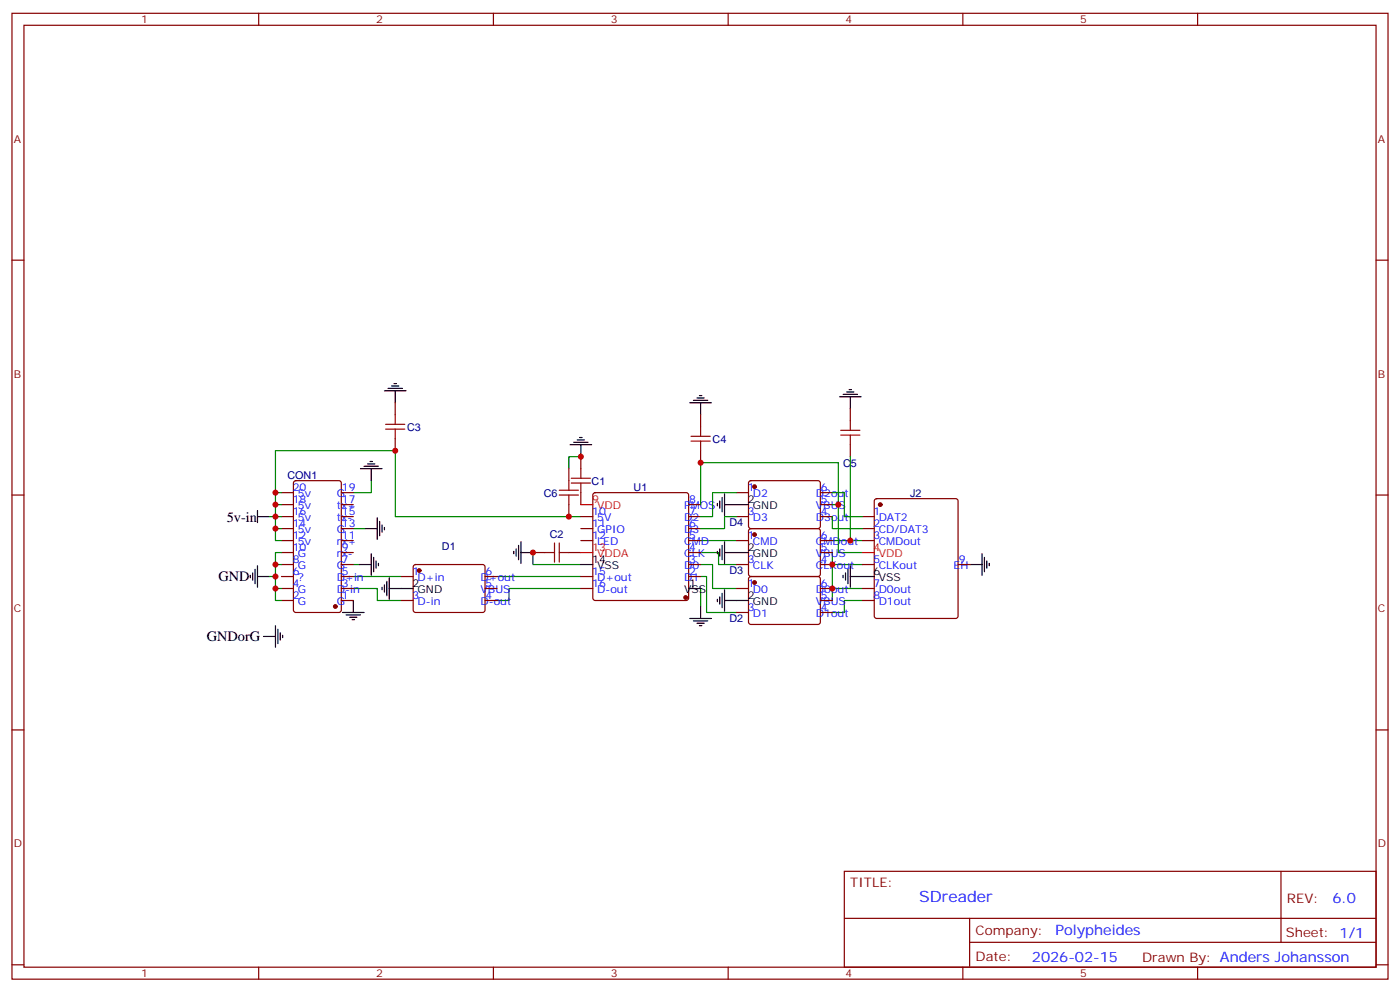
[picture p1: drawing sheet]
<svg xmlns="http://www.w3.org/2000/svg" width="412mm" height="292mm" viewBox="0 0 412 292" stroke-linecap="round" stroke-linejoin="round" font-family="sans-serif">
<g fill="none" stroke="#008700" stroke-width=".35">
<path d="M171.1 134.4h-3.5v3.6M250.5 134.4v24.7M79.4 152.1h1.7v3.5h1.8M81.1 145v-12.3h35.3v19.4h54.7M81.1 155.6v3.5h1.8M82.9 148.6h-1.8v3.5h1.8M82.9 145h-1.8v3.6M104.1 155.6h3.5M109.4 141.5v3.5h-5.3M206.4 148.6v-12.4h40.5v12.4M206.4 159.1h10.6M217 145h-7.1v7.1h-3.5"/>
<path d="M217 152.1h-3.6v3.5h-7M245.2 148.6h1.7v14.1h7.1M245.2 152.1v3.5h8.8M245.2 145h3.5v7.1h5.3M245.2 159.1h8.8M79.4 169.7h1.7M81.1 173.2h1.8M82.9 166.2h-1.8v10.6h1.8M82.9 162.7h-1.8v3.5M104.1 173.2h7v3.6h7.1M104.1 169.7h14.1M104.1 166.2h1.7"/>
<path d="M146.4 169.7h24.7M157 162.7v3.5h14.1M171.1 173.2h-21.2v3.6h-3.5M206.4 162.7h5.3v3.5h5.3M206.4 166.2h3.5v7h7.1M206.4 169.7h1.7v10.6h8.9M206.4 173.2v5.3M245.2 166.2h8.8M245.2 162.7v14.1M245.2 173.2h8.8M254 176.8h-5.3v3.5h-3.5"/>
</g>
<g fill="none" stroke="#a10000" stroke-width=".35">
<path d="M113.6 126.3h5.6M113.6 124.9h5.6M116.4 122.1v2.8M116.4 126.3v2.9M171.1 138v2.8M203.6 129.9h5.6M203.6 128.4h5.6M206.4 125.6v2.8M206.4 129.9v2.8M247.6 128.1h5.7M247.6 126.7h5.7M250.5 123.9v2.8"/>
<path d="M250.5 128.1v2.8M163.3 159.8v5.7M164.7 145.7h5.7M164.7 144.3h5.7M164.7 159.8v5.7M167.6 141.5v2.8M167.6 145.7v2.9M168.3 140.8h5.6M168.3 142.2h5.6M171.1 142.2v2.8M160.5 162.7h2.8M164.7 162.7h2.9"/>
</g>
<g fill="none" stroke="#870000" stroke-width=".35">
<path d="M3.5 3.9h405.4v284.4h-405.4zM7.1 7.4h398.2v277.3h-398.2zM76.2 3.9v3.5M145.3 3.9v3.5M214.5 3.9v3.5M283.6 3.9v3.5M352.8 3.9v3.5M3.5 76.6h3.6M405.3 76.6h3.6M116.4 118.6v3.5M116.4 129.2v3.5M167.6 138v3.5"/>
<path d="M171.1 134.4v3.6M206.4 122.1v3.5M206.4 132.7v3.5M250.5 120.3v3.6M250.5 130.9v3.5M3.5 145.7h3.6M82.9 159.1h3.5M82.9 145h3.5M82.9 148.6h3.5M82.9 152.1h3.5M82.9 155.6h3.5M86.7 141.7l.4-.2h12.7l.7 .4v37.7l-.4 .6-13 .1-.6-.5-.1-37.6z"/>
<path d="M100.5 159.1h3.6M100.5 145h3.6M100.5 148.6h3.6M100.5 152.1h3.6M100.5 155.6h3.6M167.6 148.6v3.5M171.1 159.1h3.5M171.1 145v3.6M171.1 152.1h3.5M171.1 155.6h3.5M174.9 145.2l.4-.2h26.8l.5 .2 .2 .5v30.4l-.2 .5-.5 .2h-26.8l-.5-.3-.2-.4v-30.4zM202.8 159.1h3.6"/>
<path d="M202.8 148.6h3.6M202.8 152.1h3.6M202.8 155.6h3.6M217 159.1h3.5M217 145h3.5M217 152.1h3.5M220.7 155.8l.5-.2 20 .1 .5 .6-.1 13-.7 .4h-20l-.4-.7v-12.7zM220.7 141.7l.5-.2 20 .1 .5 .6-.1 13-.7 .4-20-.1-.4-.6v-12.7zM241.7 159.1h3.5M241.7 145h3.5M241.7 148.6h3.5M241.7 152.1h3.5"/>
<path d="M254 159.1h3.5M254 152.1h3.5M254 155.6h3.5M257.8 147l.4-.2h23.3l.5 .2 .2 .5v33.9l-.2 .5-.5 .2h-23.3l-.5-.3-.2-.4v-33.9zM405.3 145.7h3.6M82.9 173.2h3.5M82.9 176.8h3.5M82.9 166.2h3.5M82.9 162.7h3.5M82.9 169.7h3.5M100.5 173.2h3.6M100.5 176.8h3.6"/>
<path d="M100.5 166.2h3.6M100.5 162.7h3.6M100.5 169.7h3.6M118.2 176.8h3.5M118.2 169.7h3.5M121.9 166.4l.5-.2h20l.5 .7-.1 13-.6 .4-20.1-.1-.4-.6v-12.7zM142.9 173.2h3.5M142.9 176.8h3.5M142.9 169.7h3.5M157 162.7h3.5M167.6 162.7h3.5M171.1 173.2h3.5"/>
<path d="M171.1 169.7h3.5M202.8 166.2h3.6M202.8 162.7h3.6M202.8 169.7h3.6M217 173.2h3.5M217 166.2h3.5M220.7 169.9l.5-.2 20 .1 .5 .6-.1 13-.7 .4h-20l-.4-.7v-12.7zM241.7 173.2h3.5M241.7 176.8h3.5M241.7 166.2h3.5M241.7 162.7h3.5M254 173.2h3.5"/>
<path d="M254 176.8h3.5M254 166.2h3.5M282.2 166.2h3.6M217 180.3h3.5M241.7 180.3h3.5M3.5 214.9h3.6M405.3 214.9h3.6M248.7 256.5h156.6v28.2h-156.6zM377.3 256.5v20.9M248.7 270.4h156.5M285.6 277.4h119.6M285.6 270.4v14.1"/>
<path d="M3.5 284h3.6M76.2 284.7v3.6M145.3 284.7v3.6M214.5 284.7v3.6M283.6 284.7v3.6M352.8 284.7v3.6M405.3 284h3.6"/>
</g>
<g fill="none" stroke="#000" stroke-width=".35">
<path d="M113.2 115h6.4M114.3 114.3h4.2M115.4 113.6h2.1M116.1 112.9h.7M116.4 115v3.6M203.2 118.6h6.3M204.3 117.9h4.2M205.3 117.2h2.1M206 116.5h.7M206.4 118.6v3.5M247.3 116.8h6.3M248.4 116.1h4.2"/>
<path d="M249.4 115.4h2.1M250.1 114.7h.7M250.5 116.8v3.5M106.2 138h6.3M107.2 137.3h4.3M108.3 136.6h2.1M109 135.9h.7M109.4 138v3.5M167.9 130.9h6.4M169 130.2h4.2M170 129.5h2.2M170.7 128.8h.7"/>
<path d="M171.1 130.9v3.5M75.8 150.3v3.5M75.8 152.1h3.6M107.6 155.6h3.5M111.1 152.4v6.4M111.8 153.5v4.2M112.5 154.6v2.1M113.2 155.3v.7M153.5 159.5v6.3M211.3 148.2v.7M212 147.5v2.1M212.7 146.4v4.3"/>
<path d="M213.4 145.4v6.3M213.4 159.5v6.3M213.4 148.6h7.1M73.7 169.4v.7M74.4 168.7v2.1M75.1 167.6v4.2M75.8 169.7h3.6M75.8 166.5v6.4M104.1 176.8v3.5M105.8 166.2h3.6M109.4 163v6.4M110.1 164.1v4.2"/>
<path d="M110.8 165.1v2.2M111.5 165.8v.7M112.5 172.9v.7M113.2 172.2v2.1M113.9 171.1v4.3M114.7 173.2h7M114.7 170.1v6.3M151.3 162.3v.7M152 161.6v2.1M152.8 160.5v4.3M153.5 162.7h3.5M171.1 166.2h3.5"/>
<path d="M202.8 173.2h3.6M206.4 178.5v3.6M211.3 162.3v.7M211.3 176.4v.7M212 161.6v2.1M212 175.7v2.1M212.7 160.5v4.3M212.7 174.7v4.2M213.4 176.8h7.1M213.4 173.6v6.4M213.4 162.7h7.1M248.4 169.4v.7"/>
<path d="M249.1 168.7v2.1M249.8 167.6v4.2M250.5 166.5v6.4M250.5 169.7h7M285.8 166.2h3.5M289.3 163v6.4M290 164.1v4.2M290.7 165.1v2.2M291.4 165.8v.7M77.6 187.4h3.5M81.1 184.2v6.3M81.8 185.2v4.3"/>
<path d="M82.5 186.3v2.1M83.3 187v.7M100.9 180.3h6.3M102 181h4.2M103 181.7h2.1M103.7 182.4h.7M203.2 182.1h6.3M204.3 182.8h4.2M205.3 183.5h2.1M206 184.2h.7"/>
</g>
<g fill="#870000" stroke="#870000" stroke-width=".35">
<circle cx="222.2" cy="171.5" r=".53"/>
<circle cx="222.2" cy="157.4" r=".53"/>
<circle cx="123.5" cy="168" r=".53"/>
<circle cx="98.8" cy="178.5" r=".53"/>
<circle cx="202" cy="175.9" r=".53"/>
<circle cx="259.3" cy="148.6" r=".53"/>
<circle cx="222.2" cy="143.3" r=".53"/>
</g>
<path d="M171.1 148.6h3.5M171.1 162.7h3.5M254 162.7h3.5" fill="none" stroke="#f00" stroke-width=".35"/>
<g fill="#c00">
<circle cx="171.1" cy="134.4" r=".88"/>
<circle cx="167.6" cy="152.1" r=".88"/>
<circle cx="157" cy="162.7" r=".88"/>
<circle cx="81.1" cy="155.6" r=".88"/>
<circle cx="81.1" cy="148.6" r=".88"/>
<circle cx="81.1" cy="152.1" r=".88"/>
<circle cx="81.1" cy="166.2" r=".88"/>
<circle cx="81.1" cy="173.2" r=".88"/>
<circle cx="81.1" cy="169.7" r=".88"/>
<circle cx="246.9" cy="148.6" r=".88"/>
<circle cx="250.5" cy="159.1" r=".88"/>
<circle cx="206.4" cy="136.2" r=".88"/>
<circle cx="245.2" cy="173.2" r=".88"/>
<circle cx="245.2" cy="166.2" r=".88"/>
<circle cx="81.1" cy="145" r=".88"/>
<circle cx="116.4" cy="132.7" r=".88"/>
</g>
<text font-size="4.6" fill="#00f" x="270.8" y="265.5">SDreader</text>
<g font-size="4.2">
<text x="66.8" y="153.5">5v-in</text>
<text x="64.4" y="171.1">GND</text>
<text x="60.9" y="188.8">GNDorG</text>
</g>
<g font-size="4.2" fill="#00f">
<text x="392.5" y="265.8">6.0</text>
<text x="310.9" y="275.3">Polypheides</text>
<text x="304" y="283.1">2026-02-15</text>
</g>
<g font-size="3.9" fill="#800">
<text x="250.5" y="261.1">TITLE:</text>
<text x="379.1" y="265.8">REV:</text>
<text x="287.4" y="275.3">Company:</text>
<text x="378.7" y="275.9">Sheet: 1/1</text>
<text x="287.4" y="283">Date:</text>
<text x="336.4" y="283.1">Drawn By: Anders Johansson</text>
</g>
<g font-size="3.2" fill="#800">
<text x="41.6" y="6.9">1</text>
<text x="110.8" y="6.9">2</text>
<text x="179.9" y="6.9">3</text>
<text x="249.1" y="6.9">4</text>
<text x="318.2" y="6.9">5</text>
<text x="4.1" y="42">A</text>
<text x="405.9" y="42">A</text>
<text x="4.1" y="111.2">B</text>
<text x="405.9" y="111.2">B</text>
<text x="4.1" y="180.3">C</text>
<text x="405.9" y="180.3">C</text>
<text x="4.1" y="249.4">D</text>
<text x="405.9" y="249.4">D</text>
<text x="41.6" y="287.7">1</text>
<text x="110.8" y="287.7">2</text>
<text x="179.9" y="287.7">3</text>
<text x="249.1" y="287.7">4</text>
<text x="318.2" y="287.7">5</text>
</g>
<g font-size="3.2" fill="#000080">
<text x="119.9" y="126.8">C3</text>
<text x="209.9" y="130.3">C4</text>
<text x="248.4" y="137.3">C5</text>
<text x="84.7" y="140.9">CON1</text>
<text x="174.3" y="142.6">C1</text>
<text x="160.2" y="146.2">C6</text>
<text x="186.6" y="144.4">U1</text>
<text x="268.1" y="146.2">J2</text>
<text x="214.9" y="155">D4</text>
<text x="130.2" y="161.9">D1</text>
<text x="161.9" y="158.5">C2</text>
<text x="214.9" y="169.1">D3</text>
<text x="214.9" y="183.2">D2</text>
</g>
<g font-size="3.2" fill="#00f">
<text x="86.3" y="144.7">20</text>
<text x="86.3" y="148.2">18</text>
<text x="87.7" y="146.4">5v</text>
<text x="87.7" y="150">5v</text>
<text x="99.2" y="150">tx+</text>
<text x="99.2" y="146.4">G</text>
<text x="100.7" y="148.2">17</text>
<text x="100.7" y="144.7">19</text>
<text x="201.5" y="150">PMOS</text>
<text x="203" y="148.2">8</text>
<text x="220.3" y="144.7">1</text>
<text x="221.8" y="146.4">D2</text>
<text x="240.3" y="150">VBUS</text>
<text x="240.3" y="146.4">D2out</text>
<text x="241.8" y="148.2">5</text>
<text x="241.8" y="144.7">6</text>
<text x="86.3" y="151.7">16</text>
<text x="86.3" y="155.3">14</text>
<text x="87.7" y="153.5">5v</text>
<text x="99.2" y="153.5">tx-</text>
<text x="100.7" y="155.3">13</text>
<text x="100.7" y="151.7">15</text>
<text x="174.4" y="151.7">10</text>
<text x="174.4" y="155.3">11</text>
<text x="175.9" y="153.5">5V</text>
<text x="201.5" y="153.5">D2</text>
<text x="203" y="155.3">6</text>
<text x="203" y="151.7">7</text>
<text x="220.3" y="151.7">3</text>
<text x="221.8" y="153.5">D3</text>
<text x="240.3" y="153.5">D3out</text>
<text x="241.8" y="151.7">4</text>
<text x="257.4" y="151.7">1</text>
<text x="257.4" y="155.3">2</text>
<text x="258.8" y="153.5">DAT2</text>
<text x="86.3" y="158.8">12</text>
<text x="87.7" y="157">5v</text>
<text x="87.7" y="160.5">5v</text>
<text x="99.2" y="160.5">rx+</text>
<text x="99.2" y="157">G</text>
<text x="100.7" y="158.8">11</text>
<text x="174.4" y="158.8">12</text>
<text x="175.9" y="157">GPIO</text>
<text x="175.9" y="160.5">LED</text>
<text x="201.5" y="160.5">CMD</text>
<text x="201.5" y="157">D3</text>
<text x="203" y="158.8">5</text>
<text x="220.3" y="158.8">1</text>
<text x="221.8" y="160.5">CMD</text>
<text x="240.3" y="160.5">CMDout</text>
<text x="241.8" y="158.8">6</text>
<text x="257.4" y="158.8">3</text>
<text x="258.8" y="157">CD/DAT3</text>
<text x="258.8" y="160.5">CMDout</text>
<text x="86.3" y="162.3">10</text>
<text x="86.3" y="165.8">8</text>
<text x="87.7" y="164.1">G</text>
<text x="87.7" y="167.6">G</text>
<text x="99.2" y="167.6">G</text>
<text x="99.2" y="164.1">rx-</text>
<text x="100.7" y="165.8">7</text>
<text x="100.7" y="162.3">9</text>
<text x="201.5" y="167.6">D0</text>
<text x="201.5" y="164.1">CLK</text>
<text x="203" y="165.8">3</text>
<text x="203" y="162.3">4</text>
<text x="220.3" y="165.8">3</text>
<text x="221.8" y="167.6">CLK</text>
<text x="240.3" y="167.6">CLKout</text>
<text x="240.3" y="164.1">VBUS</text>
<text x="241.8" y="165.8">4</text>
<text x="241.8" y="162.3">5</text>
<text x="257.4" y="165.8">5</text>
<text x="258.8" y="167.6">CLKout</text>
<text x="280.9" y="167.6">EH</text>
<text x="282.4" y="165.8">9</text>
<text x="86.3" y="169.4">6</text>
<text x="86.3" y="172.9">4</text>
<text x="87.7" y="171.1">?</text>
<text x="99.2" y="171.1">D+in</text>
<text x="100.7" y="172.9">3</text>
<text x="100.7" y="169.4">5</text>
<text x="121.5" y="169.4">1</text>
<text x="123" y="171.1">D+in</text>
<text x="141.6" y="171.1">D+out</text>
<text x="143.1" y="172.9">5</text>
<text x="143.1" y="169.4">6</text>
<text x="174.4" y="169.4">15</text>
<text x="174.4" y="172.9">16</text>
<text x="175.9" y="171.1">D+out</text>
<text x="201.5" y="171.1">D1</text>
<text x="203" y="169.4">2</text>
<text x="220.3" y="172.9">1</text>
<text x="241.8" y="172.9">6</text>
<text x="257.4" y="172.9">7</text>
<text x="86.3" y="176.4">2</text>
<text x="87.7" y="174.7">G</text>
<text x="87.7" y="178.2">G</text>
<text x="99.2" y="178.2">G</text>
<text x="99.2" y="174.7">D-in</text>
<text x="100.7" y="176.4">1</text>
<text x="121.5" y="176.4">3</text>
<text x="123" y="178.2">D-in</text>
<text x="141.6" y="178.2">D-out</text>
<text x="141.6" y="174.7">VBUS</text>
<text x="143.1" y="176.4">4</text>
<text x="175.9" y="174.7">D-out</text>
<text x="220.3" y="180">3</text>
<text x="221.8" y="174.7">D0</text>
<text x="240.3" y="178.2">VBUS</text>
<text x="240.3" y="174.7">D0out</text>
<text x="241.8" y="180">4</text>
<text x="241.8" y="176.4">5</text>
<text x="257.4" y="176.4">8</text>
<text x="258.8" y="174.7">D0out</text>
<text x="258.8" y="178.2">D1out</text>
<text x="221.8" y="181.7">D1</text>
<text x="240.3" y="181.7">D1out</text>
</g>
<g font-size="3.2" fill="#f00">
<text x="174.4" y="148.2">9</text>
<text x="175.9" y="150">VDD</text>
<text x="174.4" y="162.3">13</text>
<text x="175.9" y="164.1">VDDA</text>
<text x="257.4" y="162.3">4</text>
<text x="258.8" y="164.1">VDD</text>
</g>
<g font-size="3.2">
<text x="220.3" y="148.2">2</text>
<text x="221.8" y="150">GND</text>
<text x="174.4" y="165.8">14</text>
<text x="175.9" y="167.6">VSS</text>
<text x="220.3" y="162.3">2</text>
<text x="221.8" y="164.1">GND</text>
<text x="121.5" y="172.9">2</text>
<text x="203" y="172.9">1</text>
<text x="257.4" y="169.4">6</text>
<text x="258.8" y="171.1">VSS</text>
<text x="123" y="174.7">GND</text>
<text x="201.5" y="174.7">VSS</text>
<text x="220.3" y="176.4">2</text>
<text x="221.8" y="178.2">GND</text>
</g>
</svg>
